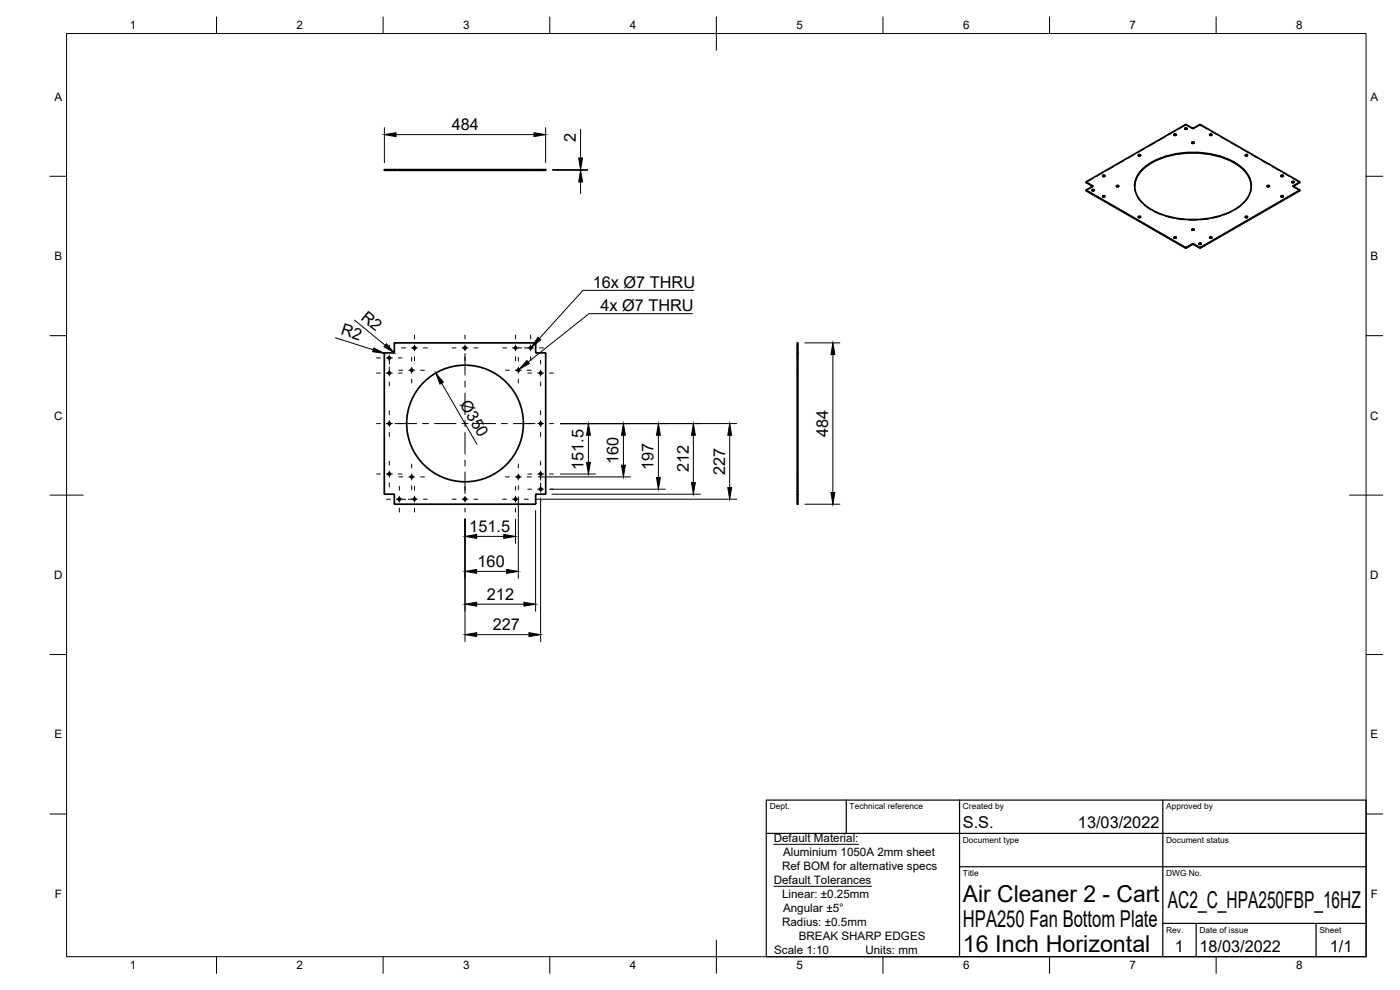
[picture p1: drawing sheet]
<svg xmlns="http://www.w3.org/2000/svg" width="420mm" height="297mm" viewBox="0 0 420 297" stroke-linecap="round" stroke-linejoin="round" font-family="sans-serif">
<!-- layer: Visible -->
<g fill="none" stroke="#000" stroke-width=".51">
<path d="M355.6 38.6h.6M355.7 37.4l-29.6 17.1M355.8 37.4h.2M356 37.4l2 1.1 2-1.1M360 37.4h.3M360.3 37.4l29.7 17.1M118.3 50.9v.2h-3v-.2h48.5v.2h-45.5M160.8 50.9v.2M326 54.6l.1 .2 1.8 1.1M326 57l.1 .3 29.6 17.1h.3M326.1 54.5l1.8 1.4M327.7 57.1h.6"/>
<path d="M327.9 55.9l-1.9 1.1 29.7 17.2h.3M330.9 52.8h.7M330.9 59h.7M335.1 55.9h.6M340.5 55.9a9.2 9.2 0 0 1 5.9-7.5 27.4 27.4 0 0 1 24.6 .8 8.7 8.7 0 0 1 4.5 6.7M341.7 46.6h.6M343.3 50.4a24.8 24.8 0 0 1 19.7-4.3 17.5 17.5 0 0 1 11.4 6.2 6.6 6.6 0 0 1-1.6 9 24.8 24.8 0 0 1-19.8 4.2 17.5 17.5 0 0 1-11.4-6.1 6.6 6.6 0 0 1 1.7-9zM352.4 40.5h.6M357.7 42.8h.6M363 40.5h.7M373.7 46.6h.7M380.3 55.9h.7"/>
<path d="M384.5 52.8h.6M384.5 59h.6M387.7 54.7h.6M388.1 55.9l1.9 1.1-29.7 17.2-2.3-1.1-2 1.1M390 54.5l-1.9 1.4M390 57v.3l-29.7 17.1-2.3-1.1-2 1.1M390 54.6v.2l-1.9 1.1M341.7 65.1h.6M352.4 71.3h.6M357.7 68.9h.6M359.8 73.2h.7M363 71.3h.7"/>
<path d="M373.7 65.1h.7M115.3 106.1v42M118.1 105.9h-2.5l-.2 .2M161 105.9h2.6l.2 .2v42l-.2 .2h-2.6M161 105.9l-.2-.2v-2.6l-.2-.2h-42.1l-.2 .2v2.6l-.2 .2M239.2 105.9v42.4h.3M239.5 105.9h-.3v-3h.3v48.4h-.3v-3M115.4 148.1l.2 .2h2.5M118.1 148.3l.2 .2v2.6M118.3 151.1l.2 .2h42.1l.2-.2M161 148.3l-.2 .2v2.6"/>
<circle cx="355.9" cy="38.6" r=".26"/>
<circle cx="328" cy="57.1" r=".26"/>
<circle cx="331.2" cy="52.8" r=".26"/>
<circle cx="331.2" cy="58.9" r=".26"/>
<circle cx="335.4" cy="55.9" r=".26"/>
<circle cx="342" cy="46.6" r=".26"/>
<circle cx="352.7" cy="40.4" r=".26"/>
<circle cx="358" cy="42.8" r=".26"/>
<circle cx="363.4" cy="40.4" r=".26"/>
<circle cx="374.1" cy="46.6" r=".26"/>
<circle cx="380.7" cy="55.9" r=".26"/>
<circle cx="384.8" cy="52.8" r=".26"/>
<circle cx="384.8" cy="58.9" r=".26"/>
<circle cx="388" cy="54.6" r=".26"/>
<circle cx="342" cy="65.1" r=".26"/>
<circle cx="352.7" cy="71.3" r=".26"/>
<circle cx="358" cy="68.9" r=".26"/>
<circle cx="360.1" cy="73.1" r=".26"/>
<circle cx="363.4" cy="71.3" r=".26"/>
<circle cx="374.1" cy="65.1" r=".26"/>
<circle cx="116.9" cy="107.4" r=".35"/>
<circle cx="116.9" cy="111.9" r=".35"/>
<circle cx="123.6" cy="111.1" r=".35"/>
<circle cx="124.4" cy="104.4" r=".35"/>
<circle cx="139.6" cy="104.4" r=".35"/>
<circle cx="154.7" cy="104.4" r=".35"/>
<circle cx="155.6" cy="111.1" r=".35"/>
<circle cx="159.3" cy="104.4" r=".35"/>
<circle cx="162.3" cy="111.9" r=".35"/>
<circle cx="116.9" cy="127.1" r=".35"/>
<circle cx="139.6" cy="127.1" r="17.5"/>
<circle cx="162.3" cy="127.1" r=".35"/>
<circle cx="116.9" cy="142.2" r=".35"/>
<circle cx="119.9" cy="149.8" r=".35"/>
<circle cx="123.6" cy="143.1" r=".35"/>
<circle cx="124.4" cy="149.8" r=".35"/>
<circle cx="139.6" cy="149.8" r=".35"/>
<circle cx="154.7" cy="149.8" r=".35"/>
<circle cx="155.6" cy="143.1" r=".35"/>
<circle cx="162.3" cy="142.2" r=".35"/>
<circle cx="162.3" cy="146.8" r=".35"/>
</g>
<!-- layer: Hidden -->
<g fill="none" stroke="#000" stroke-width=".3">
<path d="M352.8 39.3l-2.1 1.2M353.8 38.7l2-1.2 2.1 1.2 2.3-1.2 2 1.2M355.5 38.6v.1M355.6 38.6a.32 .32 0 0 0 .3 .3 .32 .32 0 0 0 .3-.3M356.2 38.6v.1M363.3 39.3l2 1.2M116.5 50.9v.2M117.2 50.9v.2M119.5 50.9v.2M120.2 50.9v.2M122 50.9v.2M123.2 50.9v.2"/>
<path d="M123.9 50.9v.2M124 50.9v.2M124.7 50.9v.2M139.2 50.9v.2M139.9 50.9v.2M154.4 50.9v.2M155.1 50.9v.2M155.2 50.9v.2M155.9 50.9v.2M157.1 50.9v.2M158.9 50.9v.2M159.6 50.9v.2"/>
<path d="M161.9 50.9v.2M162.6 50.9v.2M327.7 57v.2M327.7 57.1a.32 .32 0 0 0 .3 .3 .32 .32 0 0 0 .3-.3M327.9 55.9l-1.9 1.3M327.9 55.8v.2M328 53.6l-2 1.2M328.4 57v.2M330.9 52.7v.2M330.9 58.9v.2M330.9 52.8a.33 .33 0 0 0 .3 .3 .33 .33 0 0 0 .4-.3M330.9 59l.3 .3 .4-.3"/>
<path d="M331.1 51.8l-2.1 1.2M331.6 52.7v.2M331.6 58.9v.2M334.2 50l-2.1 1.2M335 55.8v.2M335.1 55.9l.2 .3 .4-.3M335.7 55.8v.2M337.3 48.2l-2.1 1.2M340.4 46.4l-2.1 1.2M340.5 55.9l.3 1.9M340.5 55.8v.2M341.2 58.9l1.4 1.9"/>
<path d="M341.6 46.6v.1M341.6 46.7l.3 .2 .4-.2M342.3 46.6v.1M343.5 44.6l-2.1 1.2M346.6 42.8l-2.1 1.2M349.7 41.1l-2.1 1.2M352.3 40.4v.2M352.4 40.5l.2 .3 .4-.3M353 40.4v.2M357.7 42.8v.1M357.7 42.9l.2 .2 .4-.2M358.4 42.8v.1"/>
<path d="M363 40.4v.2M363 40.5l.3 .3 .4-.1v-.2M363.7 40.4v.2M366.4 41.1l2 1.2M369.4 42.8l2.1 1.2M372.6 44.6l2 1.2M373.7 46.6v.1M373.7 46.7l.3 .2 .4-.2M374.4 46.6v.1M374.8 58.9l-1.4 1.9M375.5 55.9l-.3 1.8M375.5 55.8v.2"/>
<path d="M375.6 46.4l2.1 1.2M378.7 48.2l2.1 1.2M380.3 55.8v.2M380.3 55.9v.2a.34 .34 0 0 0 .4 .1 .34 .34 0 0 0 .3-.3M381 55.8v.2M381.8 50l2.1 1.2M384.4 52.7v.2M384.4 58.9v.2M384.5 52.8a.33 .33 0 0 0 .3 .3 .33 .33 0 0 0 .3-.3M384.5 59l.2 .3 .4-.3M384.9 51.8l2.1 1.2M385.1 52.7v.2"/>
<path d="M385.1 58.9v.2M387.6 54.6v.2M387.7 54.7l.2 .3 .4-.3M388 53.6l2 1.2M388.1 55.8v.2M388.1 55.9l1.9 1.3M388.3 54.6v.2M341.6 65.1v.1M341.6 65.1a.33 .33 0 0 0 .4 .3 .33 .33 0 0 0 .3-.3M342.3 65.1v.1M343.5 61.6l1.9 1.4M346.5 63.5l2.2 1"/>
<path d="M349.8 64.9l2.3 .6M352.3 71.2v.2M352.4 71.3l.2 .3 .4-.3M353 71.2v.2M353.3 65.7l2.3 .3M356.8 66h2.4M357.7 68.9v.1M357.7 68.9a.32 .32 0 0 0 .3 .3 .32 .32 0 0 0 .3-.3M358.4 68.9v.1M359.8 73.1v.1M359.8 73.2l.2 .3 .4-.1v-.2M360.5 73.1v.1"/>
<path d="M362.8 65.7l-2.4 .3M363 71.2v.2M363 71.3l.3 .3 .4-.1v-.2M363.7 71.2v.2M366.2 64.9l-2.3 .6M369.5 63.5l-2.1 1M372.5 61.6l-1.9 1.4M373.7 65.1v.1M373.7 65.1a.33 .33 0 0 0 .4 .3 .33 .33 0 0 0 .3-.3M374.4 65.1v.1M239.2 107.7h.3M239.2 107h.3"/>
<path d="M239.2 104.7h.3M239.2 104h.3M239.2 111.4h.3M239.2 110.7h.3M239.2 111.6h.3M239.2 112.3h.3M239.2 109.6h.3M239.2 126.7h.3M239.2 127.4h.3M239.2 150.1h.3M239.2 149.4h.3M239.2 147.1h.3"/>
<path d="M239.2 146.4h.3M239.2 143.4h.3M239.2 142.7h.3M239.2 141.9h.3M239.2 142.6h.3M239.2 144.6h.3"/>
</g>
<!-- layer: Hidden Narrow -->
<path d="M355.7 37.4v.2M356 37.4v.2M357.9 38.5v.1M358.2 38.5v.1M360 37.4v.2M360.3 37.4v.2M326.1 54.5v.2M326.1 57v.1M327.9 55.9v.2M388.1 55.9v.2M390 54.5v.2M390 57v.1" fill="none" stroke="#000" stroke-width=".3"/>
<!-- layer: Visible Narrow -->
<path d="M326.1 54.7v.1M326.1 57.1v.2M327.9 55.7v.2M388.1 55.7v.2M390 54.7v.1M390 57.1v.2M355.7 74.2v.2M356 74.2v.2M357.9 73.2v.1M358.2 73.2v.1M360 74.2v.2M360.3 74.2v.2" fill="none" stroke="#000" stroke-width=".3"/>
<!-- layer: Hidden -->
<circle cx="327.9" cy="55.9" r=".11" fill="#000" stroke="#000" stroke-width=".3"/>
<!-- layer: Border -->
<g fill="none" stroke="#000" stroke-width=".3">
<path d="M20 10.1h390v276.9h-390zM65 5.1v5M115 5.1v5M165 5.1v5M215 5.1v10M265 5.1v5M315 5.1v5M365 5.1v5M15 52.9h5M410 52.9h5M15 100.7h5M410 100.7h5"/>
<path d="M15 148.6h10M405 148.6h10M15 196.4h5M410 196.4h5M15 244.2h5M410 244.2h5M65 287v5M115 287v5M165 287v5M215 282.1v9.9M265 287v5M315 287v5"/>
<path d="M365 287v5"/>
</g>
<!-- layer: TitleBlock -->
<path d="M230 240.1h180v46.9h-180zM230 250h180M254 240.1v9.9M288 240.1v46.9M349 240.1v46.9M288 260.1h122M349 277.1h61M359 277.1v9.9M395 277.1v9.9" fill="none" stroke="#000" stroke-width=".36"/>
<!-- layer: Center Lines -->
<g fill="none" stroke="#000" stroke-width=".3">
<path d="M113 111.9h1.2M113 107.4h1.2M116 111.9h1.8M116 107.4h1.8M116.8 103.5v1.2M116.8 106.5v2.7M116.8 110.1v2.7M116.8 114.6v1.2M119.5 111.9h1.2M119.5 107.4h1.2M119.7 111.1h1.2M120.5 104.4h1.2"/>
<path d="M122.7 111.1h1.7M123.5 104.4h1.8M123.5 107.2v1.2M123.5 110.2v1.8M123.5 113.8v1.1M124.4 100.5v1.2M124.4 103.5v1.8M124.4 107.1v1.1M126.2 111.1h1.2M127.1 104.4h1.1M135.7 104.4h1.2M138.7 104.4h1.7"/>
<path d="M139.6 100.5v1.2M139.6 103.5v1.8M139.6 106.1v6.5M139.6 114.3v1.8M139.6 117.9v6.5M142.2 104.4h1.2M150.9 104.4h1.1M151.7 111.1h1.2M153.8 104.4h2.8M154.7 111.1h1.7M154.7 100.5v1.2M154.7 103.5v1.8"/>
<path d="M154.7 107.1v1.1M155.6 107.2v1.2M155.6 110.2v1.8M155.6 113.8v1.1M157.4 104.4h2.7M158.2 111.1h1.2M158.4 111.9h1.2M159.3 100.5v1.2M159.3 103.5v1.8M159.3 107.1v1.1M161.4 111.9h1.7M161.9 104.4h1.2"/>
<path d="M162.2 108.1v1.1M162.2 111v1.8M162.2 114.6v1.2M164.9 111.9h1.2M113 127.1h1.2M116 127.1h1.8M116.8 123.2v1.2M116.8 126.2v1.8M116.8 129.8v1.1M116.8 138.4v1.2M118.6 127.1h6.4M123.5 139.2v1.2"/>
<path d="M126.8 127.1h1.8M130.4 127.1h6.5M138.7 127.1h1.7M139.6 126.2v1.8M139.6 129.8v6.4M139.6 138v1.8M142.2 127.1h6.5M150.5 127.1h1.8M154.1 127.1h6.4M155.6 139.2v1.2M161.4 127.1h1.7M162.2 123.2v1.2"/>
<path d="M162.2 126.2v1.8M162.2 129.8v1.1M162.2 138.4v1.2M164.9 127.1h1.2M113 142.2h1.2M116 142.2h1.8M116 149.8h1.2M116.8 141.3v1.8M116.8 144.9v1.2M119 149.8h2.7M119.5 142.2h1.2M119.7 143.1h1.2"/>
<path d="M119.8 145.9v1.2M119.8 148.9v1.8M119.8 152.5v1.1M122.5 149.8h2.8M122.7 143.1h1.7M123.5 142.2v1.8M123.5 145.8v1.1M124.4 145.9v1.2M124.4 148.9v1.8M124.4 152.5v1.1M126.2 143.1h1.2M127.1 149.8h1.1"/>
<path d="M135.7 149.8h1.2M138.7 149.8h1.7M139.6 141.6v6.5M139.6 148.9v1.8M139.6 152.5v1.1M142.2 149.8h1.2M150.9 149.8h1.1M151.7 143.1h1.2M153.8 149.8h1.8M154.7 143.1h1.7M154.7 145.9v1.2M154.7 148.9v1.8"/>
<path d="M154.7 152.5v1.1M155.6 142.2v1.8M155.6 145.8v1.1M157.4 149.8h1.1M158.2 143.1h1.2M158.4 142.2h1.2M158.4 146.8h1.2M161.4 142.2h1.7M161.4 146.8h1.7M162.2 141.3v2.8M162.2 144.9v2.8M162.2 149.5v1.1"/>
<path d="M164.9 142.2h1.2M164.9 146.8h1.2"/>
</g>
<!-- layer: Dimensions -->
<g fill="none" stroke="#000" stroke-width=".3">
<path d="M115.4 38.3v10.5M163.7 38.3v10.5M174.2 38.8v8.6M118.9 40.4h41.4M165.8 51.1h10.5M165.8 50.9h10.5M174.2 50.9v.2M174.2 54.6v3.5M106.4 96l9.2 7.6M100.7 101.4l11.3 3.6M115.4 106l.1 .1M132.5 115l10.6 18.3"/>
<path d="M241.6 102.9h10.5M250 106.4v41.4M168.2 127.1h52.9M176.6 130.6v8.1M187.1 130.6v9M197.6 130.6v12.7M208.1 130.6v14.2M219 130.6v15.7M139.6 155.7v36.8M154.7 155.7v7.4M155.6 149v24.6M160.7 149.8h60.4"/>
<path d="M160.7 153.2v30.2M161.5 143.1h27.7M162.2 149.8v42.7M165.2 146.8h34.5M165.7 148.3h44.5M168.2 142.2h10.5M241.6 151.3h10.5M143 160.9h8.2M143 171.4h9M143 190.4h15.7M143 181.3h14.2"/>
</g>
<g fill="#000" stroke="#000" stroke-width=".3">
<path d="M115.4 40.4l3.5-.6v1.2zM160.3 39.8l3.4 .6-3.4 .6zM174.2 51.1l.6 3.5h-1.1zM173.7 47.4h1.1l-.6 3.5zM112.2 104.4l3.2 1.6-3.6-.5zM116 103.2l2.3 2.6-3.1-1.8zM130.8 111.9l2.3 2.8-1.1 .6zM250 102.9l.5 3.5h-1.1zM176.6 127.1l.6 3.5h-1.2zM176 138.7h1.2l-.6 3.5zM187.1 127.1l.6 3.5h-1.2zM186.5 139.6h1.2l-.6 3.5z"/>
<path d="M197.6 127.1l.6 3.5h-1.2zM208.1 127.1l.6 3.5h-1.2zM219 127.1l.6 3.5h-1.2zM197 143.3h1.2l-.6 3.5zM207.5 144.8h1.2l-.6 3.5zM218.4 146.3h1.2l-.6 3.5zM249.4 147.8h1.1l-.5 3.5zM139.6 160.9l3.4-.5v1.1zM139.6 171.4l3.4-.5v1.1zM151.2 160.4l3.5 .5-3.5 .6zM152 170.9l3.6 .5-3.6 .6zM139.6 190.4l3.4-.6v1.2z"/>
<path d="M139.6 181.3l3.4-.6v1.2zM157.2 180.7l3.5 .6-3.5 .6zM158.7 189.8l3.5 .6-3.5 .6z"/>
</g>
<!-- layer: Annotations -->
<path d="M158.1 108.2l.8 .9-3.1 1.7zM161.4 101.2l.9 .7-2.8 2.3z" fill="#000" stroke="#000" stroke-width=".3"/>
<path d="M207.8 94.1h-31l-18.3 14.5M208.2 87.1h-33.2l-13.1 14.5M232.2 253.3h25.4M232.2 265.9h29.3" fill="none" stroke="#000" stroke-width=".3"/>
<g font-size="7">
<text x="289" y="270.6">Air Cleaner 2 - Cart</text>
<text x="350.5" y="272.3">AC2_C_HPA250FBP_16HZ</text>
<text x="289" y="278.1">HPA250 Fan Bottom Plate</text>
<text x="289" y="285.5">16 Inch Horizontal</text>
</g>
<g font-size="4.9">
<text x="135.6" y="38.9">484</text>
<text x="172.8" y="42.6" transform="rotate(-90 172.8 42.6)">2</text>
<text x="177.9" y="86.4">16x Ø7 THRU</text>
<text x="108.1" y="95.6" transform="rotate(39 108.1 95.6)">R2</text>
<text x="180.2" y="93.4">4x Ø7 THRU</text>
<text x="102.1" y="100.3" transform="rotate(18 102.1 100.3)">R2</text>
<text x="137.9" y="121.1" transform="rotate(60 137.9 121.1)">Ø350</text>
<text x="248.5" y="131.1" transform="rotate(-90 248.5 131.1)">484</text>
<text x="175.1" y="140.9" transform="rotate(-90 175.1 140.9)">151.5</text>
<text x="185.6" y="139.3" transform="rotate(-90 185.6 139.3)">160</text>
<text x="196.1" y="141.2" transform="rotate(-90 196.1 141.2)">197</text>
<text x="206.7" y="141.7" transform="rotate(-90 206.7 141.7)">212</text>
<text x="217.6" y="142.5" transform="rotate(-90 217.6 142.5)">227</text>
<text x="140.8" y="159.5">151.5</text>
<text x="143.3" y="170">160</text>
<text x="146.1" y="179.9">212</text>
<text x="147.9" y="189">227</text>
<text x="289" y="248.5">S.S.</text>
<text x="323.5" y="248.5">13/03/2022</text>
<text x="352.6" y="285.7">1</text>
<text x="360" y="285.5">18/03/2022</text>
<text x="399.1" y="285.7">1/1</text>
</g>
<g font-size="3.5">
<text x="39" y="8.8">1</text>
<text x="89" y="8.8">2</text>
<text x="139" y="8.8">3</text>
<text x="189" y="8.8">4</text>
<text x="239" y="8.8">5</text>
<text x="289" y="8.8">6</text>
<text x="339" y="8.8">7</text>
<text x="389" y="8.8">8</text>
<text x="16.3" y="30.2">A</text>
<text x="411.3" y="30.2">A</text>
<text x="16.3" y="78">B</text>
<text x="411.3" y="78">B</text>
<text x="16.2" y="125.9">C</text>
<text x="411.2" y="125.9">C</text>
<text x="16.2" y="173.7">D</text>
<text x="411.2" y="173.7">D</text>
<text x="16.3" y="221.6">E</text>
<text x="411.3" y="221.6">E</text>
<text x="232.2" y="252.6">Default Material:</text>
<text x="235" y="256.8">Aluminium 1050A 2mm sheet</text>
<text x="234.7" y="261">Ref BOM for alternative specs</text>
<text x="16.4" y="269.4">F</text>
<text x="232.2" y="265.2">Default Tolerances</text>
<text x="234.7" y="269.4">Linear: ±0.25mm</text>
<text x="411.4" y="269.4">F</text>
<text x="235" y="273.5">Angular ±5°</text>
<text x="234.7" y="277.7">Radius: ±0.5mm</text>
<text x="239.7" y="281.9">BREAK SHARP EDGES</text>
<text x="232.3" y="286.1">Scale 1:10</text>
<text x="259.7" y="286.1">Units: mm</text>
<text x="39" y="290.8">1</text>
<text x="89" y="290.8">2</text>
<text x="139" y="290.8">3</text>
<text x="189" y="290.8">4</text>
<text x="239" y="290.8">5</text>
<text x="289" y="290.8">6</text>
<text x="339" y="290.8">7</text>
<text x="389" y="290.8">8</text>
</g>
<g font-size="2.5">
<text x="231" y="242.9">Dept.</text>
<text x="255" y="242.9">Technical reference</text>
<text x="289" y="242.9">Created by</text>
<text x="350" y="242.9">Approved by</text>
<text x="289" y="252.8">Document type</text>
<text x="350" y="252.8">Document status</text>
<text x="289" y="262.9">Title</text>
<text x="350" y="262.9">DWG No.</text>
<text x="350" y="279.9">Rev.</text>
<text x="360" y="279.9">Date of issue</text>
<text x="396" y="279.9">Sheet</text>
</g>
</svg>
